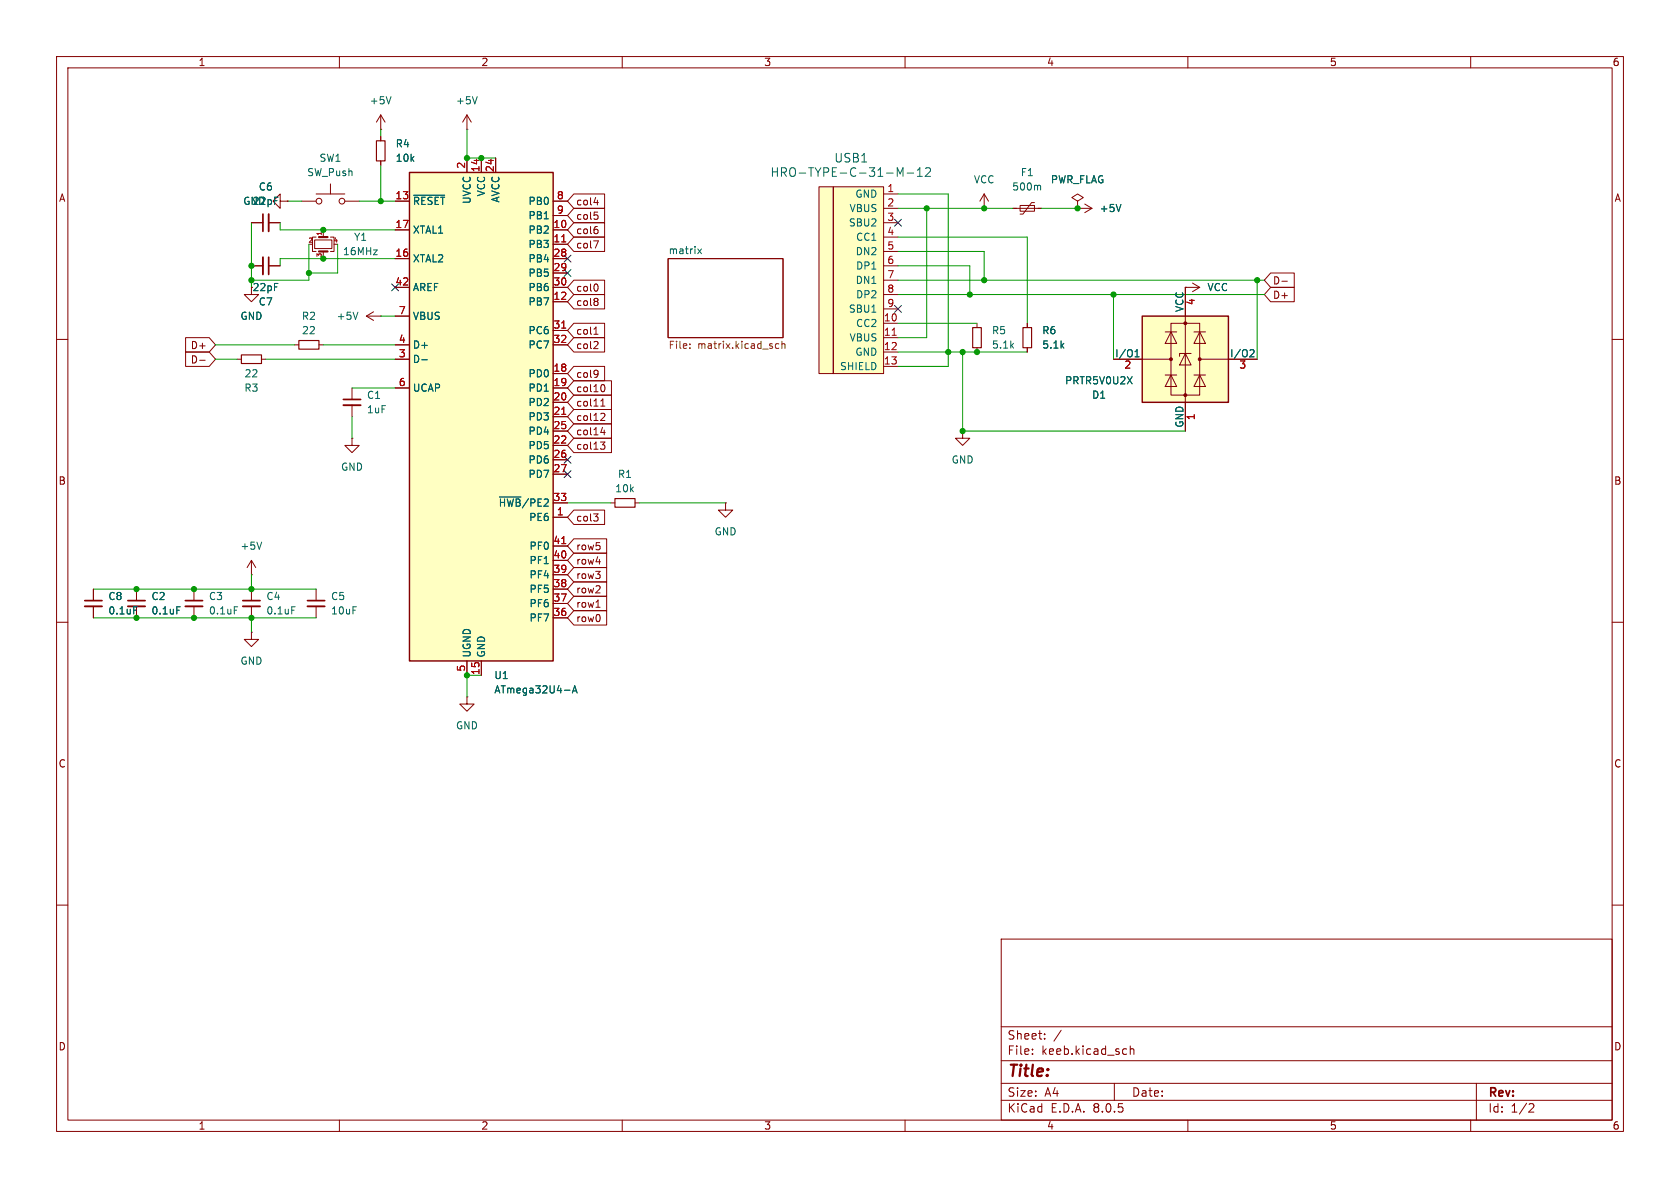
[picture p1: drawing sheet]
<svg xmlns="http://www.w3.org/2000/svg" width="297mm" height="210mm" viewBox="0 0 297 210" stroke-linecap="round" stroke-linejoin="round" font-family="sans-serif">
<g fill="none" stroke="#840000" stroke-width=".18">
<path d="M10 10h277v190h-277zM12 12h273v186h-273zM60 10v2M110 10v2M160 10v2M210 10v2M260 10v2M10 60h2M118.1 45.7h20.3v14h-20.3zM285 60h2M170.2 76.2v1.3h1.2l-1.2 1.2-1.3-1.2h1.3M170.2 76.2h.1"/>
<path d="M44.4 99.1v2.5M44.4 99.1l-.7 1.2M44.4 99.1l.8 1.2M10 110h2M44.4 101.6h.1M44.4 111.8v1.2h1.3l-1.3 1.3-1.2-1.3h1.2M44.4 111.8h.1M44.4 104.1v2.1M44.4 107.2v2M55.9 104.1v2.1M55.9 107.2v2M285 110h2"/>
<path d="M82.5 123.2v1.3h1.3l-1.3 1.2-1.2-1.2h1.2M82.5 123.2h.1M10 160h2M285 160h2M177 166h108v32h-108zM60 198v2M110 198v2M160 198v2M177 194.5h108M177 191.5h108M177 187.5h108M177 181.5h108"/>
<path d="M182.5 186.3v.1M182.5 185.5v.1M184.7 183.6v.1M184.7 182.8v.1M187.6 182.1l-1.3 2M197 191.5v3M199 185.4l.2 .1M199.2 186.3l-.2 .1M199.8 184.9v1.5M199.8 185.5l.2-.1 .4 .1 .1 .9M210 198v2M260 198v2"/>
<path d="M261 191.5v6.5M270.5 195.1l.5 .1 .2 .3-1 1.1h1"/>
</g>
<path d="M123.4 44l.6 .8M124 44l-.6 .8M46.3 95.8l-.5 1.3M51.6 107.3h.6" fill="none" stroke="#006464" stroke-width=".18"/>
<path d="M122 61.5v.1M122 60.8v.1M137.7 60.8h-.4l-.2 .2 .1 .5h.5M138.2 60.9l.2-.1h.3l.1 .8M138.2 60.3v1.3" fill="none" stroke="#725600" stroke-width=".18"/>
<path d="M42.9 107.2h3.1M54.4 107.2h3" fill="none" stroke="#840000" stroke-width=".33"/>
<path d="M42.9 106.2h3.1M54.4 106.2h3" fill="none" stroke="#840000" stroke-width=".3"/>
<path d="M201.9 55.9h15.3v15.2h-15.3z" fill="#ffffc2"/>
<path d="M201.9 55.9h15.3v15.2h-15.3z" fill="none" stroke="#840000" stroke-width=".25"/>
<g fill="#840000" stroke="#840000" stroke-width=".18">
<circle cx="207" cy="63.5" r=".25"/>
<circle cx="209.5" cy="69.8" r=".25"/>
<circle cx="209.5" cy="57.1" r=".25"/>
<circle cx="212.1" cy="63.5" r=".25"/>
</g>
<g fill="none" stroke="#840000" stroke-width=".18">
<path d="M190.5 36.8h.1M190.5 36.8h2.5M191.8 36.1l1.2 .7M193 36.8l-1.2 .8M206 58.7h2M207 57.2h5.1v12.7h-5.1zM207 58.7l1 2h-2zM209.5 50.8h.1M209.5 50.8v25.4M209.5 50.8h2.6M210.8 50l1.3 .8M211.1 58.7h2"/>
<path d="M212.1 58.7l1 2h-2zM212.1 50.8l-1.3 .8M41.9 63.5h.8M46.2 63.5h.8M52.1 61h.7M56.4 61h.7M62.2 77.5v1.2h1.3l-1.3 1.3-1.2-1.3h1.2M62.2 77.5h.1M62.2 68.6v2M62.2 71.6v2.1M196.8 63.5h10.2M206 66.3h2"/>
<path d="M207 66.3l1 2h-2zM209.5 62.5l1.1 2h-2.1zM210.6 62.5h-2.1v.5M211.1 66.3h2M212.1 66.3l1 2h-2zM212.1 63.5h10.1M107.9 88.9h.8M112.3 88.9h.7M128.3 88.9v1.3h1.2l-1.2 1.2-1.3-1.2h1.3M128.3 88.9h.1"/>
</g>
<path d="M198.2 36.1l-.5 1.3M200.7 63.1h.7M200.7 62.2l.3-.4v1.3M221.2 61.8l.4 .1 .1 .3-.8 .9h.8" fill="none" stroke="#006464" stroke-width=".18"/>
<path d="M60.7 71.6h3.1" fill="none" stroke="#840000" stroke-width=".33"/>
<path d="M60.7 70.6h3.1" fill="none" stroke="#840000" stroke-width=".3"/>
<path d="M42.7 62.7h3.5v1.6h-3.5zM52.8 60.2h3.6v1.5h-3.6zM108.7 88.1h3.6v1.6h-3.6z" fill="none" stroke="#840000" stroke-width=".2"/>
<path d="M72.4 30.5h25.4v86.3h-25.4z" fill="#ffffc2"/>
<path d="M72.4 30.5h25.4v86.3h-25.4z" fill="none" stroke="#840000" stroke-width=".25"/>
<g fill="none" stroke="#840000" stroke-width=".18">
<path d="M53.3 35.6h2.6M55.9 34.3h5.1M58.4 32.5v1.8M61 35.6h2.5M67.3 22.9h.1M67.3 20.3v2.6M67.3 24.1v.8M67.3 28.4v.8M67.3 20.3l-.8 1.3M67.3 20.3l.8 1.3M69.8 35.6h2.6M82.5 22.9h.1"/>
<path d="M82.5 20.3v2.6M82.5 27.9v2.6M82.5 20.3l-.7 1.3M82.5 20.3l.8 1.3M85.1 27.9v2.6M87.6 27.9v2.6M97.8 35.6h2.5M97.8 38.1h2.5M174 36.8h.1M174 34.3l-.8 1.3M174 34.3v2.5M174 34.3l.8 1.3"/>
<path d="M179.1 36.8h5M180.3 36.3h2.6v1h-2.6zM182.9 35.8h-.5l-1.6 2h-.5M190.5 35.6l1-.7-1-.6-1 .6 1 .7v1.2M190.5 36.8h.1M55.6 42.4h3.1v1.5h-3.1zM55.9 41.9h-.7v2.6h.7M57.1 40.6v1.3M57.1 44.5v1.2M58.4 41.9h.7v2.6h-.7M64.8 55.9h2.5M64.8 55.9l1.2 .7"/>
<path d="M66 55.1l-1.2 .8M67.3 55.9h.1M69.8 40.6h2.6M69.8 45.7h2.6M69.8 50.8h2.6M69.8 55.9h2.6M97.8 40.6h2.5M97.8 43.2h2.5M97.8 53.3h2.5M97.8 45.7h2.5M97.8 48.3h2.5M97.8 50.8h2.5"/>
<path d="M97.8 58.4h2.5M172.7 57.2v.7M181.6 57.2v.7M69.8 68.6h2.6M69.8 63.5h2.6M69.8 61h2.6M97.8 66h2.5M97.8 68.6h2.5M97.8 71.1h2.5M97.8 73.7h2.5M97.8 78.7h2.5M97.8 76.2h2.5"/>
<path d="M97.8 61h2.5M172.7 61.5v.7M181.6 61.5v.7M97.8 91.4h2.5M97.8 81.3h2.5M97.8 83.8h2.5M97.8 88.9h2.5M97.8 99.1h2.5M97.8 96.5h2.5M24.1 104.1v2.1M82.5 116.8v2.6M85.1 116.8v2.6"/>
<path d="M97.8 109.2h2.5M97.8 106.7h2.5M97.8 104.1h2.5M97.8 101.6h2.5"/>
<circle cx="56.4" cy="35.6" r=".51"/>
<circle cx="60.5" cy="35.6" r=".51"/>
</g>
<path d="M99.3 42.8h.7M99.3 58h.7M99.3 73.2h.7M99.3 96.1h.7" fill="none" stroke="#a90000" stroke-width=".18"/>
<path d="M69.1 17.1l-.4 1.3M84.4 17.1l-.5 1.3M73.1 34.5h5.5M183.6 32.8l.4 .1v.7M63.3 55.2l-.5 1.3M74.6 63.6h.9M88.3 87.9h3.8M31.3 107.3h.6M99.8 122h1M101.2 122.5l.4-1.3 .4 1.3M101.3 122.1h.6" fill="none" stroke="#006464" stroke-width=".18"/>
<path d="M66.5 24.9h1.6v3.5h-1.6zM172 57.9h1.5v3.6h-1.5zM180.8 57.9h1.6v3.6h-1.6z" fill="none" stroke="#840000" stroke-width=".2"/>
<path d="M22.6 107.2h3.1" fill="none" stroke="#840000" stroke-width=".33"/>
<path d="M22.6 106.2h3.1" fill="none" stroke="#840000" stroke-width=".3"/>
<path d="M56.4 41.9h1.5M56.4 44.5h1.5" fill="none" stroke="#840000" stroke-width=".38"/>
<g fill="#ffffc2">
<path d="M144.8 33h2.5v33h-2.5z"/>
<path d="M147.3 33h8.9v33h-8.9z"/>
</g>
<g fill="none" stroke="#840000" stroke-width=".18">
<path d="M44.4 39.4h2.1M47.5 39.4h2M49.5 35.6v-1.3l-1.2 1.3 1.2 1.2v-1.2h1.3M50.8 35.6h.1M67.3 24.1v.8M67.3 28.4v.8M69.8 35.6h2.6M82.5 27.9v2.6M85.1 27.9v2.6M87.6 27.9v2.6M97.8 35.6h2.5M97.8 38.1h2.5"/>
<path d="M101.4 36.8h5.5v2.6h-5.5l-1.1-1.3zM101.4 34.3h5.5v2.5h-5.5l-1.1-1.2zM101.4 39.4h5.5v2.5h-5.5l-1.1-1.3zM105 35.8h.8M105.1 37.5h.6M105.5 38l.2 .2v.3l-.2 .3M105.6 35.4v.8M144.8 33h2.5v33h-2.5zM147.3 33h8.9v33h-8.9zM156.2 34.3h2.5M156.2 36.8h2.5M156.2 39.4h2.5"/>
<path d="M190.5 36.8h.1M32.8 59.7h4.2l1.1 1.3-1.1 1.2h-4.2zM44.4 50.8v1.3h1.3l-1.3 1.2-1.2-1.2h1.2M44.4 47h2.1M47.5 47h2M69.8 40.6h2.6M69.8 45.7h2.6M69.8 50.8h2.6M69.8 55.9h2.6M97.8 40.6h2.5M97.8 43.2h2.5M97.8 53.3h2.5"/>
<path d="M97.8 45.7h2.5M97.8 48.3h2.5M97.8 50.8h2.5M97.8 58.4h2.5M101.4 57.1h5.5v2.6h-5.5l-1.1-1.3zM101.4 52.1h5.5v2.5h-5.5l-1.1-1.3zM101.4 41.9h5.5v2.6h-5.5l-1.1-1.3zM101.4 49.5h5.5v2.6h-5.5l-1.1-1.3zM101.4 59.7h5.5v2.5h-5.5l-1.1-1.2zM104.9 42.6h.9l-.6 1.3M105 59.1h.7M105.2 58l.2-.2v1.3"/>
<path d="M105.4 40h.2M105.5 52.7l.2 .3-.2 .3 .2 .2v.3l-.2 .2M105.5 40.5l.2 .3v.3l-.2 .2M105.5 50.3l.2 .4-.2 .7M156.2 57.2h2.5M156.2 59.7h2.5M156.2 41.9h2.5M156.2 44.5h2.5M156.2 47h2.5M156.2 49.5h2.5M156.2 52.1h2.5M156.2 54.6h2.5"/>
<path d="M181.6 57.2v.7M209.5 50.8h.1M209.5 50.8v5.1M224.6 48.3h4.2v2.5h-4.2l-1.1-1.3zM224.6 50.8h4.2v2.5h-4.2l-1.1-1.2zM226.6 49.7h1M32.8 62.2h4.2l1.1 1.3-1.1 1.3h-4.2zM35.3 63.7h1M69.8 68.6h2.6M69.8 63.5h2.6M69.8 61h2.6M97.8 66h2.5"/>
<path d="M97.8 68.6h2.5M97.8 71.1h2.5M97.8 73.7h2.5M97.8 78.7h2.5M97.8 76.2h2.5M97.8 61h2.5M101.4 72.4h6.7v2.5h-6.7l-1.1-1.2zM101.4 74.9h6.7v2.6h-6.7l-1.1-1.3zM101.4 77.5h6.7v2.5h-6.7l-1.1-1.3zM101.4 69.8h6.7v2.6h-6.7l-1.1-1.3zM101.4 64.8h5.5v2.5h-5.5l-1.1-1.3zM101.4 67.3h6.7v2.6h-6.7l-1.1-1.3z"/>
<path d="M105.5 60.4l.2 .2v.3l-.8 .7h.8M105.5 65.4l.2 .2a1.03 1.03 0 0 1-.2 1M105.7 66l-.2 .2M106.2 78.1h.7l-.4 .5 .4 .1v.5l-.2 .2h-.4M106.2 76.4h.8M106.2 71.8h.7M106.2 70.9l.4-.4v1.3M106.4 73.1h.4l.1 .3-.7 .9h.7M106.5 68a.68 .68 0 0 1 .5 .6 .68 .68 0 0 1-.5 .7M106.8 76v.9M156.2 62.2h2.5M156.2 64.8h2.5"/>
<path d="M181.6 61.5v.7M196.8 63.5h5.1M209.5 71.1v5.1M217.2 63.5h5M97.8 91.4h2.5M97.8 81.3h2.5M97.8 83.8h2.5M97.8 88.9h2.5M97.8 99.1h2.5M97.8 96.5h2.5M101.4 95.2h5.9v2.6h-5.9l-1.1-1.3zM101.4 90.2h5.5v2.5h-5.5l-1.1-1.3z"/>
<path d="M101.4 97.8h5.9v2.5h-5.9l-1.1-1.2zM104.9 90.8h.8l-.4 .5M105.4 99.3h.8M105.5 91.3l.2 .3v.3l-.2 .2M16.5 104.1v2.1M16.5 107.2v2M24.1 104.1v2.1M34.3 104.1v2.1M34.3 107.2v2M82.5 116.8v2.6M85.1 116.8v2.6M97.8 109.2h2.5"/>
<path d="M97.8 106.7h2.5M97.8 104.1h2.5M97.8 101.6h2.5M101.4 102.9h5.9v2.5h-5.9l-1.1-1.3zM101.4 100.3h5.9v2.6h-5.9l-1.1-1.3zM101.4 105.4h5.9v2.6h-5.9l-1.1-1.3zM101.4 107.9h5.9v2.6h-5.9l-1.1-1.3zM105.4 107.4h.7"/>
</g>
<path d="M99.3 42.8h.7M99.3 58h.7M157.7 59.3h.7M99.3 73.2h.7M99.3 96.1h.7" fill="none" stroke="#a90000" stroke-width=".18"/>
<g fill="none" stroke="#006464" stroke-width=".18">
<path d="M73.1 34.5h5.5M158.6 31.2v-1.5l.5 1 .5-1v1.5M160.4 30.6h1.1M162.2 31.2h.8M162.2 30.1l.4-.4v1.5M163.6 29.8l.6-.1 .2 .1 .1 .3-.9 1.1h.9M198.2 36.1l-.5 1.3M74.6 63.6h.9M200.7 63.1h.7M200.7 62.2l.3-.4v1.3M221.2 61.8l.4 .1 .1 .3-.8 .9h.8M88.3 87.9h3.8"/>
<path d="M23.6 107.3h.6M31.3 107.3h.6M41.4 107.3h.6M99.8 122h1M101.2 122.5l.4-1.3 .4 1.3M101.3 122.1h.6"/>
</g>
<path d="M47.5 37.8v3.1M46.5 45.5v3M15 107.2h3M32.8 107.2h3" fill="none" stroke="#840000" stroke-width=".33"/>
<path d="M46.5 37.8v3.1M47.5 45.5v3M15 106.2h3M32.8 106.2h3" fill="none" stroke="#840000" stroke-width=".3"/>
<g fill="none" stroke="#009600" stroke-width=".18">
<path d="M44.4 39.4v11.4M49.5 39.4v1.2h20.3M50.8 35.6h2.5M63.5 35.6h6.3M67.3 22.9v1.2M67.3 29.2v6.4M82.5 22.9v5h5.1M158.7 34.3h8.9v30.5h-8.9M158.7 36.8h20.4M163.8 36.8v22.9h-5.1M184.1 36.8h6.4M54.6 43.2v6.3h-10.2"/>
<path d="M59.7 43.2v5.1h-5.1M67.3 55.9h2.5M69.8 45.7h-20.3v1.3M158.7 57.2h14M158.7 47h12.7v5.1M158.7 41.9h22.9v15.3M158.7 44.5h15.3v5M158.7 52.1h64.8M158.7 49.5h64.8M196.8 52.1v11.4M222.2 49.5v14M38.1 63.5h3.8"/>
<path d="M38.1 61h14M47 63.5h22.8M57.1 61h12.7M62.2 68.6h7.6M62.2 73.7v3.8M158.7 62.2h22.9M170.2 62.2v14h39.3M100.3 88.9h7.6M113 88.9h15.3M16.5 109.2h39.4M16.5 104.1h39.4M44.4 101.6v2.5"/>
<path d="M44.4 109.2v2.6M85.1 119.4h-2.6v3.8"/>
</g>
<g fill="none" stroke="#000084" stroke-width=".18">
<path d="M158.1 38.8l1.3 1.2M159.4 38.8l-1.3 1.2M69.2 50.2l1.3 1.2M70.5 50.2l-1.3 1.2M99.7 47.7l1.2 1.2M99.7 45.1l1.2 1.2M100.9 47.7l-1.2 1.2M100.9 45.1l-1.2 1.2M158.1 54l1.3 1.2M159.4 54l-1.3 1.2M99.7 83.2l1.2 1.2M99.7 80.7l1.2 1.2"/>
<path d="M100.9 83.2l-1.2 1.2M100.9 80.7l-1.2 1.2"/>
</g>
<g fill="#009600" stroke="#009600" stroke-width=".18">
<circle cx="82.5" cy="119.4" r=".46"/>
<circle cx="167.6" cy="62.2" r=".46"/>
<circle cx="67.3" cy="35.6" r=".46"/>
<circle cx="85.1" cy="27.9" r=".46"/>
<circle cx="82.5" cy="27.9" r=".46"/>
<circle cx="57.1" cy="45.7" r=".46"/>
<circle cx="172.7" cy="62.2" r=".46"/>
<circle cx="174" cy="49.5" r=".46"/>
<circle cx="171.4" cy="52.1" r=".46"/>
<circle cx="174" cy="36.8" r=".46"/>
<circle cx="170.2" cy="76.2" r=".46"/>
<circle cx="170.2" cy="62.2" r=".46"/>
<circle cx="163.8" cy="36.8" r=".46"/>
<circle cx="196.8" cy="52.1" r=".46"/>
<circle cx="190.5" cy="36.8" r=".46"/>
<circle cx="222.2" cy="49.5" r=".46"/>
<circle cx="34.3" cy="104.1" r=".46"/>
<circle cx="24.1" cy="104.1" r=".46"/>
<circle cx="44.4" cy="104.1" r=".46"/>
<circle cx="34.3" cy="109.2" r=".46"/>
<circle cx="44.4" cy="109.2" r=".46"/>
<circle cx="24.1" cy="109.2" r=".46"/>
<circle cx="54.6" cy="48.3" r=".46"/>
<circle cx="44.4" cy="47" r=".46"/>
<circle cx="57.1" cy="40.6" r=".46"/>
<circle cx="44.4" cy="49.5" r=".46"/>
</g>
<text font-size="2.8" fill="#840000" x="178" y="190.9">Title:</text>
<g font-size="2.1" fill="#006464">
<text x="147.4" y="28.9">USB1</text>
<text x="136.1" y="31.5">HRO-TYPE-C-31-M-12</text>
</g>
<g font-size="2.1" fill="#840000">
<text x="178" y="184">Sheet:</text>
<text x="178" y="186.7">File:</text>
<text x="184.1" y="186.7">keeb.kicad_sch</text>
<text x="178" y="196.9">KiCad</text>
<text x="178" y="194.1">Size:</text>
<text x="184.7" y="194.1">A4</text>
<text x="185.7" y="196.9">E.D.A.</text>
<text x="193.3" y="196.9">8.0.5</text>
<text x="200" y="194.1">Date:</text>
<text x="263" y="194.3">Rev:</text>
<text x="263" y="196.9">Id:</text>
<text x="267.1" y="196.9">1/2</text>
</g>
<g font-size="1.8" fill="#840000">
<text x="35" y="11.9">1</text>
<text x="85" y="11.9">2</text>
<text x="135" y="11.9">3</text>
<text x="185" y="11.9">4</text>
<text x="235" y="11.9">5</text>
<text x="285" y="11.9">6</text>
<text x="10.3" y="35.9">A</text>
<text x="285.3" y="35.9">A</text>
<text x="101.8" y="39.1">col5</text>
<text x="101.8" y="36.5">col4</text>
<text x="101.8" y="41.6">col6</text>
<text x="101.8" y="44.1">col7</text>
<text x="44.6" y="51.7">22pF</text>
<text x="101.8" y="51.8">col0</text>
<text x="224.9" y="50.5">D-</text>
<text x="224.9" y="53">D+</text>
<text x="101.8" y="59.4">col1</text>
<text x="101.8" y="54.3">col8</text>
<text x="33.6" y="61.9">D+</text>
<text x="33.6" y="64.5">D-</text>
<text x="101.8" y="61.9">col2</text>
<text x="101.8" y="67">col9</text>
<text x="101.8" y="69.5">col10</text>
<text x="101.8" y="74.6">col12</text>
<text x="101.8" y="77.2">col14</text>
<text x="101.8" y="72.1">col11</text>
<text x="101.8" y="79.7">col13</text>
<text x="10.3" y="85.9">B</text>
<text x="285.3" y="85.9">B</text>
<text x="101.8" y="92.4">col3</text>
<text x="101.8" y="97.5">row5</text>
<text x="101.8" y="100">row4</text>
<text x="101.8" y="105.1">row2</text>
<text x="101.8" y="102.6">row3</text>
<text x="101.8" y="107.6">row1</text>
<text x="101.8" y="110.2">row0</text>
<text x="10.3" y="135.9">C</text>
<text x="285.3" y="135.9">C</text>
<text x="10.3" y="185.9">D</text>
<text x="285.3" y="185.9">D</text>
<text x="35" y="199.9">1</text>
<text x="85" y="199.9">2</text>
<text x="135" y="199.9">3</text>
<text x="185" y="199.9">4</text>
<text x="235" y="199.9">5</text>
<text x="285" y="199.9">6</text>
</g>
<g font-size="1.8" fill="#006464">
<text x="65.3" y="18.6">+5V</text>
<text x="80.5" y="18.6">+5V</text>
<text x="56.4" y="28.8">SW1</text>
<text x="69.9" y="26.3">R4</text>
<text x="69.9" y="28.8">10k</text>
<text x="45.7" y="33.9">C6</text>
<text x="54.2" y="31.3">SW_Push</text>
<text x="86" y="34.8" transform="rotate(-90 86 34.8)">VCC</text>
<text x="88.5" y="35.9" transform="rotate(-90 88.5 35.9)">AVCC</text>
<text x="151.1" y="35.2">GND</text>
<text x="172.1" y="32.6">VCC</text>
<text x="178.8" y="33.9">500m</text>
<text x="180.4" y="31.3">F1</text>
<text x="185.7" y="32.6">PWR_FLAG</text>
<text x="42.9" y="36.4">GND</text>
<text x="44.6" y="36.4">22pF</text>
<text x="72.9" y="36.4">~{RESET}</text>
<text x="72.9" y="41.5">XTAL1</text>
<text x="83.4" y="36.2" transform="rotate(-90 83.4 36.2)">UVCC</text>
<text x="93.3" y="41.5">PB2</text>
<text x="93.3" y="36.4">PB0</text>
<text x="93.3" y="39">PB1</text>
<text x="150" y="40.2">SBU2</text>
<text x="150.1" y="37.7">VBUS</text>
<text x="194.3" y="37.7">+5V</text>
<text x="60.5" y="45.3">16MHz</text>
<text x="62.5" y="42.8">Y1</text>
<text x="72.9" y="46.6">XTAL2</text>
<text x="93.3" y="44">PB3</text>
<text x="93.3" y="46.6">PB4</text>
<text x="118.1" y="45">matrix</text>
<text x="151.2" y="45.3">DN2</text>
<text x="151.2" y="42.8">CC1</text>
<text x="151.2" y="47.9">DP1</text>
<text x="72.9" y="51.7">AREF</text>
<text x="93.3" y="49.1">PB5</text>
<text x="93.3" y="51.7">PB6</text>
<text x="151.2" y="50.4">DN1</text>
<text x="151.2" y="52.9">DP2</text>
<text x="213.4" y="51.7">VCC</text>
<text x="42.4" y="56.7">GND</text>
<text x="45.6" y="54.2">C7</text>
<text x="53.3" y="56.7">R2</text>
<text x="53.3" y="59.3">22</text>
<text x="59.4" y="56.7">+5V</text>
<text x="72.9" y="56.7">VBUS</text>
<text x="93.3" y="54.2">PB7</text>
<text x="93.3" y="59.3">PC6</text>
<text x="150" y="55.5">SBU1</text>
<text x="151.2" y="58">CC2</text>
<text x="175.3" y="59.3">R5</text>
<text x="184.2" y="59.3">R6</text>
<text x="209.3" y="55.3" transform="rotate(-90 209.3 55.3)">VCC</text>
<text x="72.9" y="64.4">D-</text>
<text x="72.9" y="61.8">D+</text>
<text x="93.3" y="61.8">PC7</text>
<text x="148.4" y="65.6">SHIELD</text>
<text x="150.1" y="60.6">VBUS</text>
<text x="151.1" y="63.1">GND</text>
<text x="175.3" y="61.8">5.1k</text>
<text x="184.2" y="61.8">5.1k</text>
<text x="197.1" y="63.2">I/O1</text>
<text x="217.4" y="63.2">I/O2</text>
<text x="43.1" y="69.4">R3</text>
<text x="43.1" y="66.9">22</text>
<text x="64.8" y="70.7">C1</text>
<text x="72.9" y="69.4">UCAP</text>
<text x="93.3" y="66.9">PD0</text>
<text x="93.3" y="69.4">PD1</text>
<text x="93.3" y="72">PD2</text>
<text x="188.2" y="68.1">PRTR5V0U2X</text>
<text x="193" y="70.7">D1</text>
<text x="64.8" y="73.3">1uF</text>
<text x="93.3" y="74.5">PD3</text>
<text x="93.3" y="77.1">PD4</text>
<text x="209.3" y="75.7" transform="rotate(-90 209.3 75.7)">GND</text>
<text x="60.2" y="83.4">GND</text>
<text x="93.3" y="79.6">PD5</text>
<text x="93.3" y="82.1">PD6</text>
<text x="168.1" y="82.1">GND</text>
<text x="88.1" y="89.8">~{HWB}/PE2</text>
<text x="93.3" y="84.7">PD7</text>
<text x="108.7" y="87.2">10k</text>
<text x="109.1" y="84.7">R1</text>
<text x="93.5" y="92.3">PE6</text>
<text x="126.2" y="94.8">GND</text>
<text x="42.4" y="97.4">+5V</text>
<text x="93.5" y="99.9">PF1</text>
<text x="93.5" y="97.4">PF0</text>
<text x="19.1" y="106.3">C8</text>
<text x="26.7" y="106.3">C2</text>
<text x="36.8" y="106.3">C3</text>
<text x="47" y="106.3">C4</text>
<text x="58.4" y="106.3">C5</text>
<text x="93.5" y="107.5">PF6</text>
<text x="93.5" y="105">PF5</text>
<text x="93.5" y="102.5">PF4</text>
<text x="19.1" y="108.8">0.1uF</text>
<text x="26.7" y="108.8">0.1uF</text>
<text x="36.8" y="108.8">0.1uF</text>
<text x="47" y="108.8">0.1uF</text>
<text x="58.4" y="108.8">10uF</text>
<text x="93.5" y="110.1">PF7</text>
<text x="42.4" y="117.7">GND</text>
<text x="83.4" y="116.3" transform="rotate(-90 83.4 116.3)">UGND</text>
<text x="86" y="116.3" transform="rotate(-90 86 116.3)">GND</text>
<text x="87.3" y="120.2">U1</text>
<text x="87.3" y="122.8">ATmega32U4-A</text>
<text x="80.5" y="129.1">GND</text>
</g>
<g font-size="1.8" fill="#a90000">
<text x="82.3" y="29.9" transform="rotate(-90 82.3 29.9)">2</text>
<text x="69.8" y="35.3">13</text>
<text x="84.8" y="30.5" transform="rotate(-90 84.8 30.5)">14</text>
<text x="87.4" y="30.5" transform="rotate(-90 87.4 30.5)">24</text>
<text x="98.4" y="35.3">8</text>
<text x="156.8" y="34">1</text>
<text x="69.8" y="40.4">17</text>
<text x="97.7" y="40.4">10</text>
<text x="98.4" y="37.8">9</text>
<text x="156.8" y="36.6">2</text>
<text x="156.8" y="39.1">3</text>
<text x="156.8" y="41.7">4</text>
<text x="69.8" y="45.5">16</text>
<text x="97.7" y="42.9">11</text>
<text x="97.7" y="45.5">28</text>
<text x="156.8" y="44.2">5</text>
<text x="156.8" y="46.7">6</text>
<text x="69.8" y="50.5">42</text>
<text x="97.7" y="53.1">12</text>
<text x="97.7" y="48">29</text>
<text x="97.7" y="50.5">30</text>
<text x="156.8" y="49.3">7</text>
<text x="156.8" y="51.8">8</text>
<text x="70.4" y="55.6">7</text>
<text x="97.7" y="58.2">31</text>
<text x="156.2" y="56.9">10</text>
<text x="156.2" y="59.4">11</text>
<text x="156.8" y="54.4">9</text>
<text x="211.5" y="54" transform="rotate(-90 211.5 54)">4</text>
<text x="70.4" y="63.2">3</text>
<text x="70.4" y="60.7">4</text>
<text x="97.7" y="65.8">18</text>
<text x="97.7" y="60.7">32</text>
<text x="156.2" y="62">12</text>
<text x="156.2" y="64.5">13</text>
<text x="198.7" y="65.5">2</text>
<text x="219" y="65.5">3</text>
<text x="70.4" y="68.3">6</text>
<text x="97.7" y="68.3">19</text>
<text x="97.7" y="70.9">20</text>
<text x="97.7" y="73.4">21</text>
<text x="97.7" y="75.9">25</text>
<text x="211.5" y="74.4" transform="rotate(-90 211.5 74.4)">1</text>
<text x="97.7" y="78.5">22</text>
<text x="97.7" y="81">26</text>
<text x="97.7" y="83.6">27</text>
<text x="97.7" y="88.6">33</text>
<text x="98.4" y="91.2">1</text>
<text x="97.7" y="101.3">39</text>
<text x="97.7" y="98.8">40</text>
<text x="97.7" y="96.3">41</text>
<text x="97.7" y="106.4">37</text>
<text x="97.7" y="103.9">38</text>
<text x="97.7" y="109">36</text>
<text x="82.3" y="118.8" transform="rotate(-90 82.3 118.8)">5</text>
<text x="84.8" y="119.4" transform="rotate(-90 84.8 119.4)">15</text>
</g>
<g font-size="1.8" fill="#725600">
<text x="118.1" y="62">File:</text>
<text x="123.3" y="62">matrix.kicad_sch</text>
</g>
<g font-size="1.1" fill="#a90000">
<text x="56.9" y="41.8" transform="rotate(-90 56.9 41.8)">1</text>
<text x="54.4" y="42.9">2</text>
<text x="56.9" y="45.6" transform="rotate(-90 56.9 45.6)">3</text>
<text x="58.9" y="42.9">4</text>
</g>
</svg>
